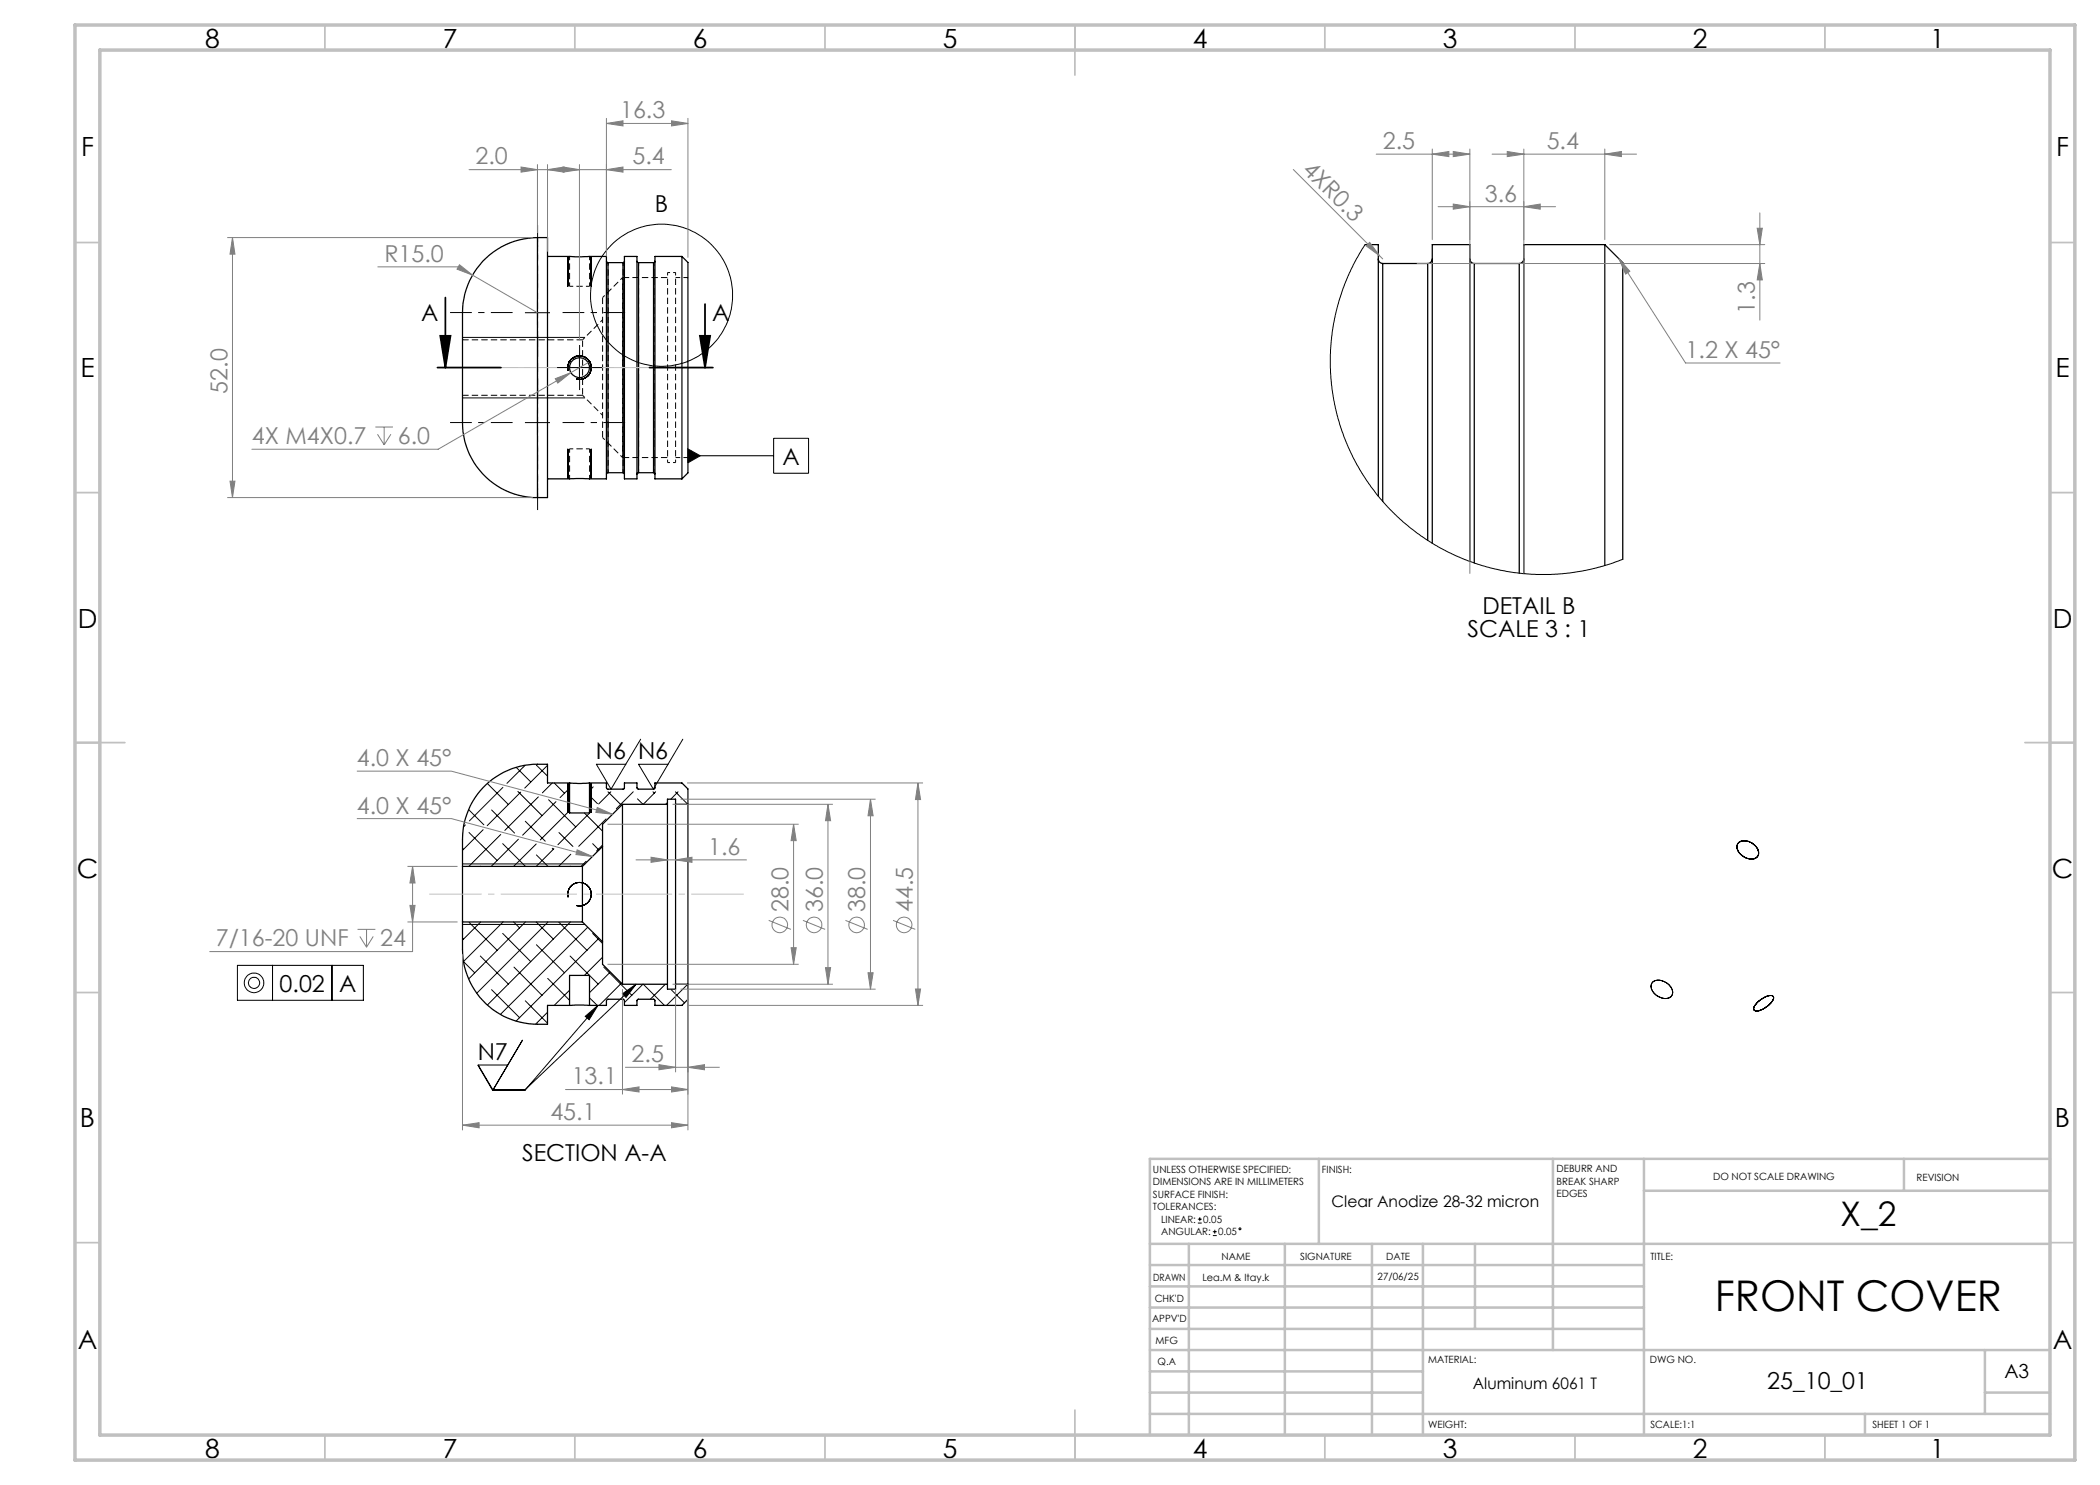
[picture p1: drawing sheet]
<svg xmlns="http://www.w3.org/2000/svg" width="420mm" height="297mm" viewBox="0 0 420 297" stroke-linecap="round" stroke-linejoin="round" font-family="sans-serif">
<path d="M124.5 55.5l-4 4M133.5 54.5v38M135.1 54.5v38M116.5 79.1l4 4M120.5 64l-4 4M120.5 87.5l4 4M124.5 91.5v-36" fill="none" stroke="#000" stroke-width=".2" stroke-dasharray="1.3 .6" stroke-dashoffset=".7" stroke-linecap="butt"/>
<path d="M120.5 59.5v28" fill="none" stroke="#000" stroke-width=".2" stroke-dasharray="1.3 .6" stroke-linecap="butt"/>
<path d="M116.5 68v11.1" fill="none" stroke="#000" stroke-width=".2" stroke-dasharray="1.3 .6" stroke-dashoffset="-.2" stroke-linecap="butt"/>
<path d="M113.9 57.3h4M113.9 51.3v6M117.9 57.3v-6M113.9 89.8v6M117.9 89.8h-4M117.9 95.8v-6" fill="none" stroke="#000" stroke-width=".2" stroke-dasharray="1.3 .6" stroke-dashoffset=".5" stroke-linecap="butt"/>
<path d="M135.1 54.5h-1.6M133.5 92.5h1.6" fill="none" stroke="#000" stroke-width=".2" stroke-dasharray="1.3 .6" stroke-dashoffset=".8" stroke-linecap="butt"/>
<path d="M133.5 55.5h-9M124.5 91.5h9" fill="none" stroke="#000" stroke-width=".2" stroke-dasharray="1.3 .6" stroke-dashoffset="-.1" stroke-linecap="butt"/>
<path d="M137.6 55.5h-2.5M135.1 91.5h2.5" fill="none" stroke="#000" stroke-width=".2" stroke-dasharray="1.3 .6" stroke-dashoffset=".3" stroke-linecap="butt"/>
<path d="M92.5 79.1h24M116.5 68h-24" fill="none" stroke="#000" stroke-width=".2" stroke-dasharray="1.3 .6" stroke-dashoffset=".1" stroke-linecap="butt"/>
<path d="M107.5 47.5v52" fill="none" stroke="#000" stroke-width=".2" stroke-dasharray="1.3 .6" stroke-dashoffset=".4" stroke-linecap="butt"/>
<path d="M124.6 52.5v42M130.7 52.5v42M121.6 94.5v-42M127.7 94.5v-42" fill="none" stroke="#000" stroke-width=".2" stroke-dasharray="1.3 .6" stroke-dashoffset=".6" stroke-linecap="butt"/>
<g fill="none" stroke="#000" stroke-width=".25">
<path d="M107.5 47.5a15.2 15.2 0 0 0-15 16.8v15.7a40 40 0 0 0 .5 8.3 15 15 0 0 0 14.5 11.2M107.5 47.5h2v52h-2M107.5 47.5v52M109.5 51.3h11.8v44.5h-11.8M121.3 52.2l.3 .3M121.6 52.5v42M121.6 52.5h3M124.6 52.5v42M124.9 52.2l-.3 .3M124.9 51.3h2.5v44.5h-2.5zM127.4 52.2l.3 .3M127.7 52.5v42"/>
<path d="M127.7 52.5h3M130.7 52.5v42M131 52.2l-.3 .3M136.4 51.3l1.2 1.2v42.1l-1.2 1.2M136.4 51.3v44.5M136.4 51.3h-5.4v44.5h5.4M273 48.9h2.7v50.3M275.7 51.8a.9 .9 0 0 0 .8 .9M276.5 52.7v47.6M276.5 52.7h9M285.5 52.7v55.4M286.5 51.8a.97 .97 0 0 1-1 .9"/>
<path d="M294 51.8a.9 .9 0 0 0 .9 .9M294.9 52.7v59.9M294.9 52.7h8.9M303.8 52.7v61.9M304.8 51.8a.97 .97 0 0 1-1 .9M321 48.9l3.6 3.6v59.4M321 48.9v64.2M321 48.9h-16.2v65.8M121.6 94.5l-.3 .3M121.6 94.5h3M124.6 94.5l.3 .3M127.7 94.5l-.3 .3"/>
<path d="M127.7 94.5h3M130.7 94.5l.3 .3M286.5 108.7v-59.8h7.5v63.4M113.9 156.6l1.7 .1 2.3-.1M113.9 156.6h-4.4v-3.7a15.3 15.3 0 0 0-16.4 10.6l-.4 1.7-.2 1.8v6.3M113.9 156.6v6h4v-6M117.9 156.6h3.4v.9l.2 .3h3.2l.2-.1v-1.1h2.5v1l.2 .2h3.2l.2-.1v-1.1h5.4l1.2 1.2v3.1M92.5 173.3v11.1M92.5 173.3h24M116.5 173.3v11.1M120.5 169.3v19.1M120.5 169.3l-4 4"/>
<path d="M124.5 160.9v35.9M124.5 160.9h9M124.5 160.9l-4 3.9v4.5M133.5 160.9v35.9M133.5 160.9v-1.1h1.6v1.1M135.1 160.9v35.9M135.1 160.9h2.5M137.6 160.9v35.9M92.5 184.4v5.5a15 15 0 0 0 15 15h2v-3.8h4.4M92.5 184.4h24M116.5 184.4l4 4M120.5 188.4v4.5l4 3.9"/>
<path d="M124.5 196.8h9M133.5 196.8v1h1.6v-1M135.1 196.8h2.5M137.6 196.8v3.1l-1.2 1.2h-5.4v-1.1l-.2-.2-3.3 .1-.1 .2v1h-2.5v-1.1l-.2-.2-3.3 .1-.1 .3v.9h-3.4M113.9 201.1h4M113.9 201.1v-6h4v6"/>
<circle cx="115.9" cy="73.5" r="1.99"/>
</g>
<g fill="none" stroke="#000" stroke-width=".2">
<path d="M113.6 51.3v6M118.3 51.3v6M273 48.9l-1.6 2.7-1.6 3.1-1.2 2.9-1.1 3.5-.8 3.5-.4 2.9-.2 3.4v3.6l.3 3.1 .7 4.1 .8 3 1 2.8 2.6 5.6 1.9 3.1 2.1 2.9 2.4 2.7 2.6 2.5 3 2.4 2 1.4 2.5 1.5 3.3 1.6 3.6 1.4 3.2 1 3.1 .7 3.3 .4 2.7 .2 4.3-.1 2.3-.2 4.1-.7 3.5-.9 3.2-1.1M92.5 67.5h24.5M92.5 79.6h24.5M105 62.5h5M107.5 60v5M113.4 73.5h5M113.6 74.2a2.35 2.35 0 0 1 2.1-3 2.35 2.35 0 0 1 2.5 2.5 2.35 2.35 0 0 1-2.9 2.1M115.9 71v5M105 84.5h5M107.5 82v5"/>
<path d="M113.6 89.8v6M118.3 89.8v6M137.6 89.8l2.5 1.4-2.5 1.4zM137.6 91.2h17.1M154.7 87.7h7v6.9h-7zM97.5 156.7l4.2 4.2M100.6 157.5l-6.7 6.7M103.2 153.5l3 2.9M103.6 158.3l4.8 4.8M104.1 158.4l-6.7 6.7M105 153.1l-3.6 3.6M107.3 153l2.2 2.2"/>
<path d="M107.7 159.4l-6.7 6.7M109.5 153.1l-4.5 4.5M109.7 159.9l5.4 5.5M110.5 156.6l-2 2M110.8 156.6l2.1 2M113.6 156.6v6M113.9 157.7l-1.9 1.8M117.9 159.1l1.6 1.6M118.3 156.6v6M118.6 157.4l-.7 .7M121.6 158.4l2.7 2.6M122.2 158.4l-2.5 2.4"/>
<path d="M126.6 158.4l-3.3 3.3M127.5 159.8l1.1 1.1M128.1 147.8l-5.9 10-2.9-4.9h5.9M130.6 158.4l.3 .2M131.1 158.4l-2.4 2.5M135.1 158.4l2.4 2.5M135.6 158.4l-1.4 1.4M136.6 147.8l-5.9 10-3-4.9h5.9M92.5 169.7l.2 .2M92.5 172.8h24.5M93.1 165l-.4 .4M93.7 161.9l3.1 3.1"/>
<path d="M93.8 166.5l5.6 5.6M96.1 173.2v.1M96.6 165.9l-4.1 4.2M98.3 162l4.6 4.6M100.2 166.9l-6.4 6.4M100.5 168.7l4.6 4.6M103.7 167.8l-5.5 5.5M105.1 164.2l3.9 4M107.2 168.8l-4.5 4.5M107.3 171l2.3 2.3M110.5 169.6l.2 .3M110.8 169.8l-3.6 3.5"/>
<path d="M111.2 160.3l-6.7 6.7M111.8 166.5l2.8 2.8M113.6 179.5a2.34 2.34 0 0 1 2.1-3 2.34 2.34 0 0 1 2.5 2.6 2.34 2.34 0 0 1-2.9 2M113.9 162.1l-5.8 5.9M114 173.2l.1 .1M114.2 170.8l-2.5 2.5M116.9 162.6l3.6 3.6M117.2 172.3l-1 1M118.2 162.3l-6.6 6.6M118.5 168.7l1.3 1.3M120.5 169l-1.2 1.2M121.2 163.8l-5.5 5.5"/>
<path d="M133.5 160.5l-.4 .4M347.8 168.5a2.74 2.74 0 0 1 3.7 1.3 1.34 1.34 0 0 1-.1 1.6 1.34 1.34 0 0 1-1.5 .4 2.7 2.7 0 0 1-2.4-2.8zM47.5 193.1h25.2v7h-25.2zM54.5 193.1v7M66.4 193.1v7M92.5 187.6l.2 .2M92.5 184.9h24.5M92.7 192.3l2.2 2.3M93.8 184.5l5.6 5.6M96.1 191.2l5.6 5.6M96.1 184.4l-3.6 3.6M98.3 197.9l5.6 5.6"/>
<path d="M100.5 186.7l5.7 5.6M100.6 184.4l-7.9 7.9M102.7 184.4l1.2 1.2M102.8 193.4l5.6 5.7M105.1 184.4l-11.4 11.4M107.2 184.4l3.5 3.4M107.3 188.9l5.6 5.7M109.5 195.7l4.4 4.4M109.6 184.4l-14.2 14.2M111.8 184.5l5.6 5.6M113.9 198l-3.1 3.1M114 191.2l5.6 5.6"/>
<path d="M114.1 184.4l-16.6 16.6M117.5 185.5l-17.4 17.4M117.9 199.6l1.6 1.5M118.5 186.7l2 2M119.8 187.7l-16.6 16.5M120.5 191.4l-3.6 3.7M120.8 193.4l5.6 5.7M122.1 194.4l-4.2 4.1M124.3 196.6l-4.5 4.5M124.5 198.8l2.7-2-2 2.7zM127.2 196.8l-22.3 21.3h-6.4M128.6 196.8l-3.7 3.7"/>
<path d="M128.7 196.8l4.2 4.3M133.1 196.8l-3 3M134.2 197.9l2.7 2.7M137.5 196.8l-4.2 4.3M330.6 196.4a2.82 2.82 0 0 1 3.9 2.1 1.55 1.55 0 0 1-2.4 1 2.27 2.27 0 0 1-1.7-2.9zM95.6 213.1l2.9 5M101.5 213h-5.9l3 5M104.5 208.1l-6 10M104.5 208l-5.9 10M105.1 200.2l4.4 4.4M109.5 202.5l-2.4 2.4M117.1 203.3l2.5-2.2-1.8 2.8z"/>
<path d="M119.6 201.1l-14.6 16.9h-6.4M351.7 200.3a3.4 3.4 0 0 1 2.8-1.1 .82 .82 0 0 1-.2 1.2 4.1 4.1 0 0 1-3.3 1.7 .66 .66 0 0 1 0-1.1zM239.6 244.6h.7M239.6 243.8h.7M240 243.4v.8M242.6 247.1h.7M242.6 246.3h.7M243 246v.7"/>
<circle cx="132.3" cy="59" r="14.2"/>
<circle cx="50.8" cy="196.6" r="1.12"/>
<circle cx="50.8" cy="196.6" r="1.96"/>
<circle cx="248" cy="245.8" r=".19"/>
</g>
<g fill="none" stroke="#808080" stroke-width=".2">
<path d="M93.8 33.9h40.5M104.2 33.4l3.3 .5-3.3 .5zM107.5 32.9v13.6M109.5 33.9l3.3-.5v1zM109.5 32.9v17.4M112.6 33.4l3.3 .5-3.3 .5zM115.9 32.9v35.1M121.3 24.7l3.3-.5v1zM121.3 23.7v27.5M121.3 24.7h16.3M121.3 33.9l3.3-.5v1zM134.3 24.2l3.3 .5-3.3 .5z"/>
<path d="M137.6 23.7v27.8M258.7 33.9l17.8 17.9M275.2 30.8h18.8M286.5 30.8l3.3-.5v1zM286.5 29.8v18.1M290.7 30.3l3.3 .5-3.3 .5zM294 29.8v84.9M298.4 30.8h28.9M301.4 30.3l3.4 .5-3.4 .5zM304.8 29.8v84.9M321 30.8l3.3-.5v1zM321 29.8v18.1"/>
<path d="M45.5 47.5h61M46.5 47.5v52M46.5 47.5l.5 3.3h-1zM75.6 53.4h16.1l15.8 9.1M91.9 52.9l2.6 2.1-3.1-1.2zM273.2 49.2l.7-.7 2 2.6zM283.4 52.7h69.6M287.6 41.3h23.5M290.7 40.8l3.3 .5-3.3 .5zM304.8 41.3l3.2-.5v1zM321.9 48.9h31.1M323.8 51.7l2.2 2.6-.9 .5z"/>
<path d="M323.8 51.7l13.3 20.9h18.9M351.4 45.6h1.1l-.5 3.3zM352 52.7l.5 3.3h-1.1zM352 42.6v21.4M111.1 75.7l3.1-1.2-2.7 2.1zM114.2 74.5l-26.6 15.3h-37.2M117.6 72.5l-3.4 2M45.5 99.5h61M46 96.2h1l-.5 3.3zM75.1 85.4h3.5M75.5 86.9l1.3 2.1M76.8 85.4v3.6"/>
<path d="M78.2 86.9l-1.4 2.1M71.4 154.2h18.9l32.2 8.6M136.1 159.8h39M137.4 156.6h47.2M174.1 159.8v38M174.1 159.8l.5 3.4h-1zM183.6 156.6v44.5M183.6 156.6l.5 3.3h-1zM71.4 163.7h18.9l28.2 7.6M81.5 173.3h10M82.5 173.3l.5 3.3h-1zM82.5 173.3v17h-40.6"/>
<path d="M115.4 170l3.1 1.3-3.3-.4zM119.5 161.5l3 1.3-3.3-.3zM121.5 164.8h38.2M127.1 172h22.3M130.2 171.4l3.3 .6-3.3 .5zM134.5 160.9h32.1M135.1 172l3.3-.6v1.1zM158.7 164.8v28.1M158.7 164.8l.5 3.3h-1zM165.6 160.9v35.9M165.6 160.9l.5 3.2h-1zM71.5 185.9h3.6"/>
<path d="M72 187.3l1.3 2.1M73.3 185.9v3.5M74.6 187.3l-1.3 2.1M81.5 184.4h10M82 181.1h1l-.5 3.3zM92.5 190.8v35.3M121.5 192.9h38.2M124.5 197.8v21.1M134.5 196.8h32.1M135.1 197.8v16.7M136.1 197.8h39M137.6 197.8v28.3"/>
<path d="M153.7 184.1l4.5 1.8M158.2 189.5h1l-.5 3.4zM160.6 184.1l4.4 1.8M165.1 193.5h1l-.5 3.3zM169.1 184.1l4.4 1.8M173.6 194.6h1l-.5 3.2zM178.6 184.1l4.5 1.8M183.1 197.8h1l-.5 3.3zM113 217.9h24.6M124.5 217.9l3.3-.5v1zM125 213.5h18.9M131.8 212.9l3.3 .6-3.3 .5z"/>
<path d="M134.3 217.4l3.3 .5-3.3 .5zM137.4 201.1h47.2M137.6 213.5l3.3-.6v1.1zM92.5 225l3.3-.5v1.1zM92.5 225h45.1M134.3 224.5l3.3 .5-3.3 .6z"/>
<circle cx="156" cy="185" r="1.55"/>
<circle cx="162.8" cy="185" r="1.56"/>
<circle cx="171.3" cy="185" r="1.56"/>
<circle cx="180.8" cy="185" r="1.55"/>
</g>
<path d="M89.1 59.5v14M87.5 73.5h12.7M88.1 67.2h2l-1 6.3zM129.9 73.5h12.7M140 67.2h2l-1 6.3zM141 60.8v12.7" fill="none" stroke="#000" stroke-width=".35"/>
<path d="M92.5 73.5h45.1" fill="none" stroke="#c0c0c0" stroke-width=".2"/>
<path d="M87.1 73.5h55.9" fill="none" stroke="#c0c0c0" stroke-width=".2" stroke-dasharray="15.2 1.3 1.3 1.3" stroke-dashoffset="-1.3" stroke-linecap="butt"/>
<path d="M85.8 178.8h62.9" fill="none" stroke="#c0c0c0" stroke-width=".2" stroke-dasharray="15.2 1.3 1.3 1.3" stroke-dashoffset="4.7" stroke-linecap="butt"/>
<path d="M113.4 73.5h-2M115.9 71v-2M115.9 76v2M118.4 73.5h2" fill="none" stroke="#000" stroke-width=".2" stroke-dasharray="15.2 1.3 1.3 1.3" stroke-linecap="butt"/>
<path d="M107.5 57.5v-12.5M102.5 62.5h-12.5M107.5 67.5v12.5M107.5 79.5v-12.5M112.5 62.5h12.5M102.5 84.5h-12.5M107.5 89.5v12.5M112.5 84.5h12.5" fill="none" stroke="#000" stroke-width=".2" stroke-dasharray="15.2 1.3 1.3 1.3" stroke-dashoffset="10.9" stroke-linecap="butt"/>
<g fill="none" stroke="#c0c0c0" stroke-width=".35">
<path d="M65 5v5M115 5v5M165 5v5M215 5v10M265 5v5M315 5v5M365 5v5M15 48.5h5M410 48.5h5M15 98.5h5M410 98.5h5M15 148.5h10"/>
<path d="M405 148.5h10M15 198.5h5M410 198.5h5M15 248.5h5M410 248.5h5M65 287v5M115 287v5M165 287v5M215 282v10M265 287v5M315 287v5M365 287v5"/>
</g>
<g fill="none" stroke="#c0c0c0" stroke-width=".5">
<path d="M263.8 231.8v17M310.6 231.8v38.2M328.8 231.8v55.2M328.8 238.2h81.2M380.8 231.8v6.4M410 231.8h-180v55.2M230 248.8h180M230 257.3h98.8M230 253h98.8M237.8 248.8v38.2M257 248.8v38.2M274.4 248.8v38.2"/>
<path d="M284.6 248.8v38.2M295 248.8v17M230 265.8h98.8M230 261.5h98.8M230 278.5h54.6M230 274.3h54.6M230 270h180M397 278.5h13M397 270v12.8M230 282.8h180M373 282.8v4.2"/>
</g>
<path d="M15 5h400v287h-400zM20 10h390v277h-390z" fill="none" stroke="#c0c0c0" stroke-width=".7"/>
<path d="M140 67.2h2l-1 6.3zM88.1 67.2h2l-1 6.3z" fill="#000"/>
<g fill="#808080">
<path d="M91.9 52.9l-.5 .9 3.1 1.2zM104.2 33.4l3.3 .5-3.3 .5zM109.5 33.9l3.3-.5v1zM111.1 75.7l.4 .9 2.7-2.1z"/>
<path d="M112.6 33.4l3.3 .5-3.3 .5zM121.3 33.9l3.3-.5v1z"/>
<path d="M134.3 24.2l3.3 .5-3.3 .5zM121.3 24.7l3.3-.5v1z"/>
<path d="M46.5 47.5l.5 3.3h-1zM46 96.2h1l-.5 3.3z"/>
</g>
<path d="M117.1 203.3l2.5-2.2-1.8 2.8zM124.5 198.8l2.7-2-2 2.7z" fill="#000"/>
<g fill="#808080">
<path d="M273.2 49.2l.7-.7 2 2.6z"/>
<path d="M323.8 51.7l2.2 2.6-.9 .5z"/>
<path d="M321 30.8l3.3-.5v1zM301.4 30.3l3.4 .5-3.4 .5zM290.7 30.3l3.3 .5-3.3 .5zM286.5 30.8l3.3-.5v1z"/>
<path d="M290.7 40.8l3.3 .5-3.3 .5zM304.8 41.3l3.2-.5v1z"/>
<path d="M352 52.7l.5 3.3h-1.1zM351.4 45.6h1.1l-.5 3.3z"/>
</g>
<path d="M137.6 89.8l2.5 1.4-2.5 1.4z" fill="#000"/>
<g fill="#808080">
<path d="M119.5 161.5l-.3 1 3.3 .3zM115.4 170l-.2 .9 3.3 .4zM82.5 173.3l.5 3.3h-1zM82 181.1h1l-.5 3.3z"/>
<path d="M92.5 225l3.3-.5v1.1zM134.3 224.5l3.3 .5-3.3 .6z"/>
<path d="M131.8 212.9l3.3 .6-3.3 .5zM137.6 213.5l3.3-.6v1.1zM124.5 217.9l3.3-.5v1zM134.3 217.4l3.3 .5-3.3 .5z"/>
<path d="M174.1 159.8l.5 3.4h-1zM173.6 194.6h1l-.5 3.2zM165.6 160.9l.5 3.2h-1zM165.1 193.5h1l-.5 3.3zM183.6 156.6l.5 3.3h-1zM183.1 197.8h1l-.5 3.3zM158.7 164.8l.5 3.3h-1zM158.2 189.5h1l-.5 3.4z"/>
<path d="M130.2 171.4l3.3 .6-3.3 .5zM135.1 172l3.3-.6v1.1z"/>
</g>
<text font-size="8.5" x="343" y="262.3">FRONT COVER</text>
<text font-size="6.8" x="368.1" y="245.2">X_2</text>
<g font-size="5.3">
<text x="41" y="9.5">8</text>
<text x="88.5" y="9.5">7</text>
<text x="138.5" y="9.5">6</text>
<text x="188.5" y="9.5">5</text>
<text x="238.5" y="9.5">4</text>
<text x="288.5" y="9.5">3</text>
<text x="338.5" y="9.5">2</text>
<text x="386" y="9.5">1</text>
<text x="16.2" y="31.3">F</text>
<text x="411.2" y="31.3">F</text>
<text x="16.1" y="75.5">E</text>
<text x="411.1" y="75.5">E</text>
<text x="15.5" y="125.5">D</text>
<text x="410.5" y="125.5">D</text>
<text x="15.4" y="175.5">C</text>
<text x="410.4" y="175.5">C</text>
<text x="16" y="225.5">B</text>
<text x="411" y="225.5">B</text>
<text x="15.5" y="269.8">A</text>
<text x="410.5" y="269.8">A</text>
<text x="41" y="291.5">8</text>
<text x="88.5" y="291.5">7</text>
<text x="138.5" y="291.5">6</text>
<text x="188.5" y="291.5">5</text>
<text x="238.5" y="291.5">4</text>
<text x="288.5" y="291.5">3</text>
<text x="338.5" y="291.5">2</text>
<text x="386" y="291.5">1</text>
</g>
<g font-size="4.7" fill="#808080">
<text x="124" y="23.6">16.3</text>
<text x="276.6" y="29.8">2.5</text>
<text x="309.3" y="29.8">5.4</text>
<text x="95.1" y="32.9">2.0</text>
<text x="126.5" y="32.9">5.4</text>
<text x="260.3" y="34.1" transform="rotate(45 260.3 34.1)">4XR0.3</text>
<text x="297" y="40.3">3.6</text>
<text x="76.9" y="52.3">R15.0</text>
<text x="351" y="62.7" transform="rotate(-90 351 62.7)">1.3</text>
<text x="337.1" y="71.6">1.2 X 45°</text>
<text x="45.5" y="78.7" transform="rotate(-90 45.5 78.7)">52.0</text>
<text x="50.4" y="88.8">4X M4X0.7</text>
<text x="79.6" y="88.8">6.0</text>
<text x="71.4" y="153.2">4.0 X 45°</text>
<text x="71.4" y="162.7">4.0 X 45°</text>
<text x="141.6" y="170.9">1.6</text>
<text x="157.7" y="182.4" transform="rotate(-90 157.7 182.4)">28.0</text>
<text x="164.5" y="182.4" transform="rotate(-90 164.5 182.4)">36.0</text>
<text x="173.1" y="182.4" transform="rotate(-90 173.1 182.4)">38.0</text>
<text x="182.5" y="182.4" transform="rotate(-90 182.5 182.4)">44.5</text>
<text x="43.2" y="189.2">7/16-20 UNF</text>
<text x="76.1" y="189.2">24</text>
<text x="126.3" y="212.4">2.5</text>
<text x="114.3" y="216.9">13.1</text>
<text x="110.1" y="224">45.1</text>
</g>
<g font-size="4.7">
<text x="131" y="42.5">B</text>
<text x="84.2" y="64.3">A</text>
<text x="142.4" y="64.3">A</text>
<text x="156.5" y="92.9">A</text>
<text x="296.5" y="122.9">DETAIL B</text>
<text x="293.5" y="127.4">SCALE 3 : 1</text>
<text x="119.2" y="151.8">N6 N6</text>
<text x="55.9" y="198.3">0.02</text>
<text x="67.8" y="198.3">A</text>
<text x="95.5" y="212">N7</text>
<text x="104.4" y="232.2">SECTION A-A</text>
<text x="353.4" y="277.9">25_10_01</text>
</g>
<text font-size="3.9" x="400.9" y="275.5">A3</text>
<g font-size="3.2">
<text x="266.3" y="241.4">Clear Anodize 28-32 micron</text>
<text x="294.6" y="277.9">Aluminum 6061 T</text>
</g>
<g font-size="2">
<text x="230.6" y="234.6">UNLESS OTHERWISE SPECIFIED:</text>
<text x="230.6" y="237.1">DIMENSIONS ARE IN MILLIMETERS</text>
<text x="230.6" y="239.6">SURFACE FINISH:</text>
<text x="264.4" y="234.6">FINISH:</text>
<text x="311.3" y="234.5">DEBURR AND</text>
<text x="311.3" y="237">BREAK SHARP</text>
<text x="311.3" y="239.5">EDGES</text>
<text x="342.6" y="236">DO NOT SCALE DRAWING</text>
<text x="383.3" y="236.2">REVISION</text>
<text x="230.6" y="242.1">TOLERANCES:</text>
<text x="232.2" y="244.6">LINEAR:</text>
<text x="240.6" y="244.6">0.05</text>
<text x="232.2" y="247.1">ANGULAR:</text>
<text x="243.6" y="247.1">0.05</text>
<text x="244.3" y="252">NAME</text>
<text x="260" y="251.9">SIGNATURE</text>
<text x="277.2" y="251.9">DATE</text>
<text x="330.1" y="251.9">TITLE:</text>
<text x="230.6" y="256.1">DRAWN</text>
<text x="240.5" y="256.1">Lea.M &amp; Itay.k</text>
<text x="275.5" y="255.9">27/06/25</text>
<text x="230.9" y="260.3">CHK'D</text>
<text x="230.4" y="264.4">APPV'D</text>
<text x="231.1" y="268.8">MFG</text>
<text x="231.5" y="273">Q.A</text>
<text x="285.6" y="272.5">MATERIAL:</text>
<text x="330" y="272.5">DWG NO.</text>
<text x="285.6" y="285.5">WEIGHT:</text>
<text x="330.1" y="285.6">SCALE:1:1</text>
<text x="374.5" y="285.6">SHEET 1 OF 1</text>
</g>
</svg>
